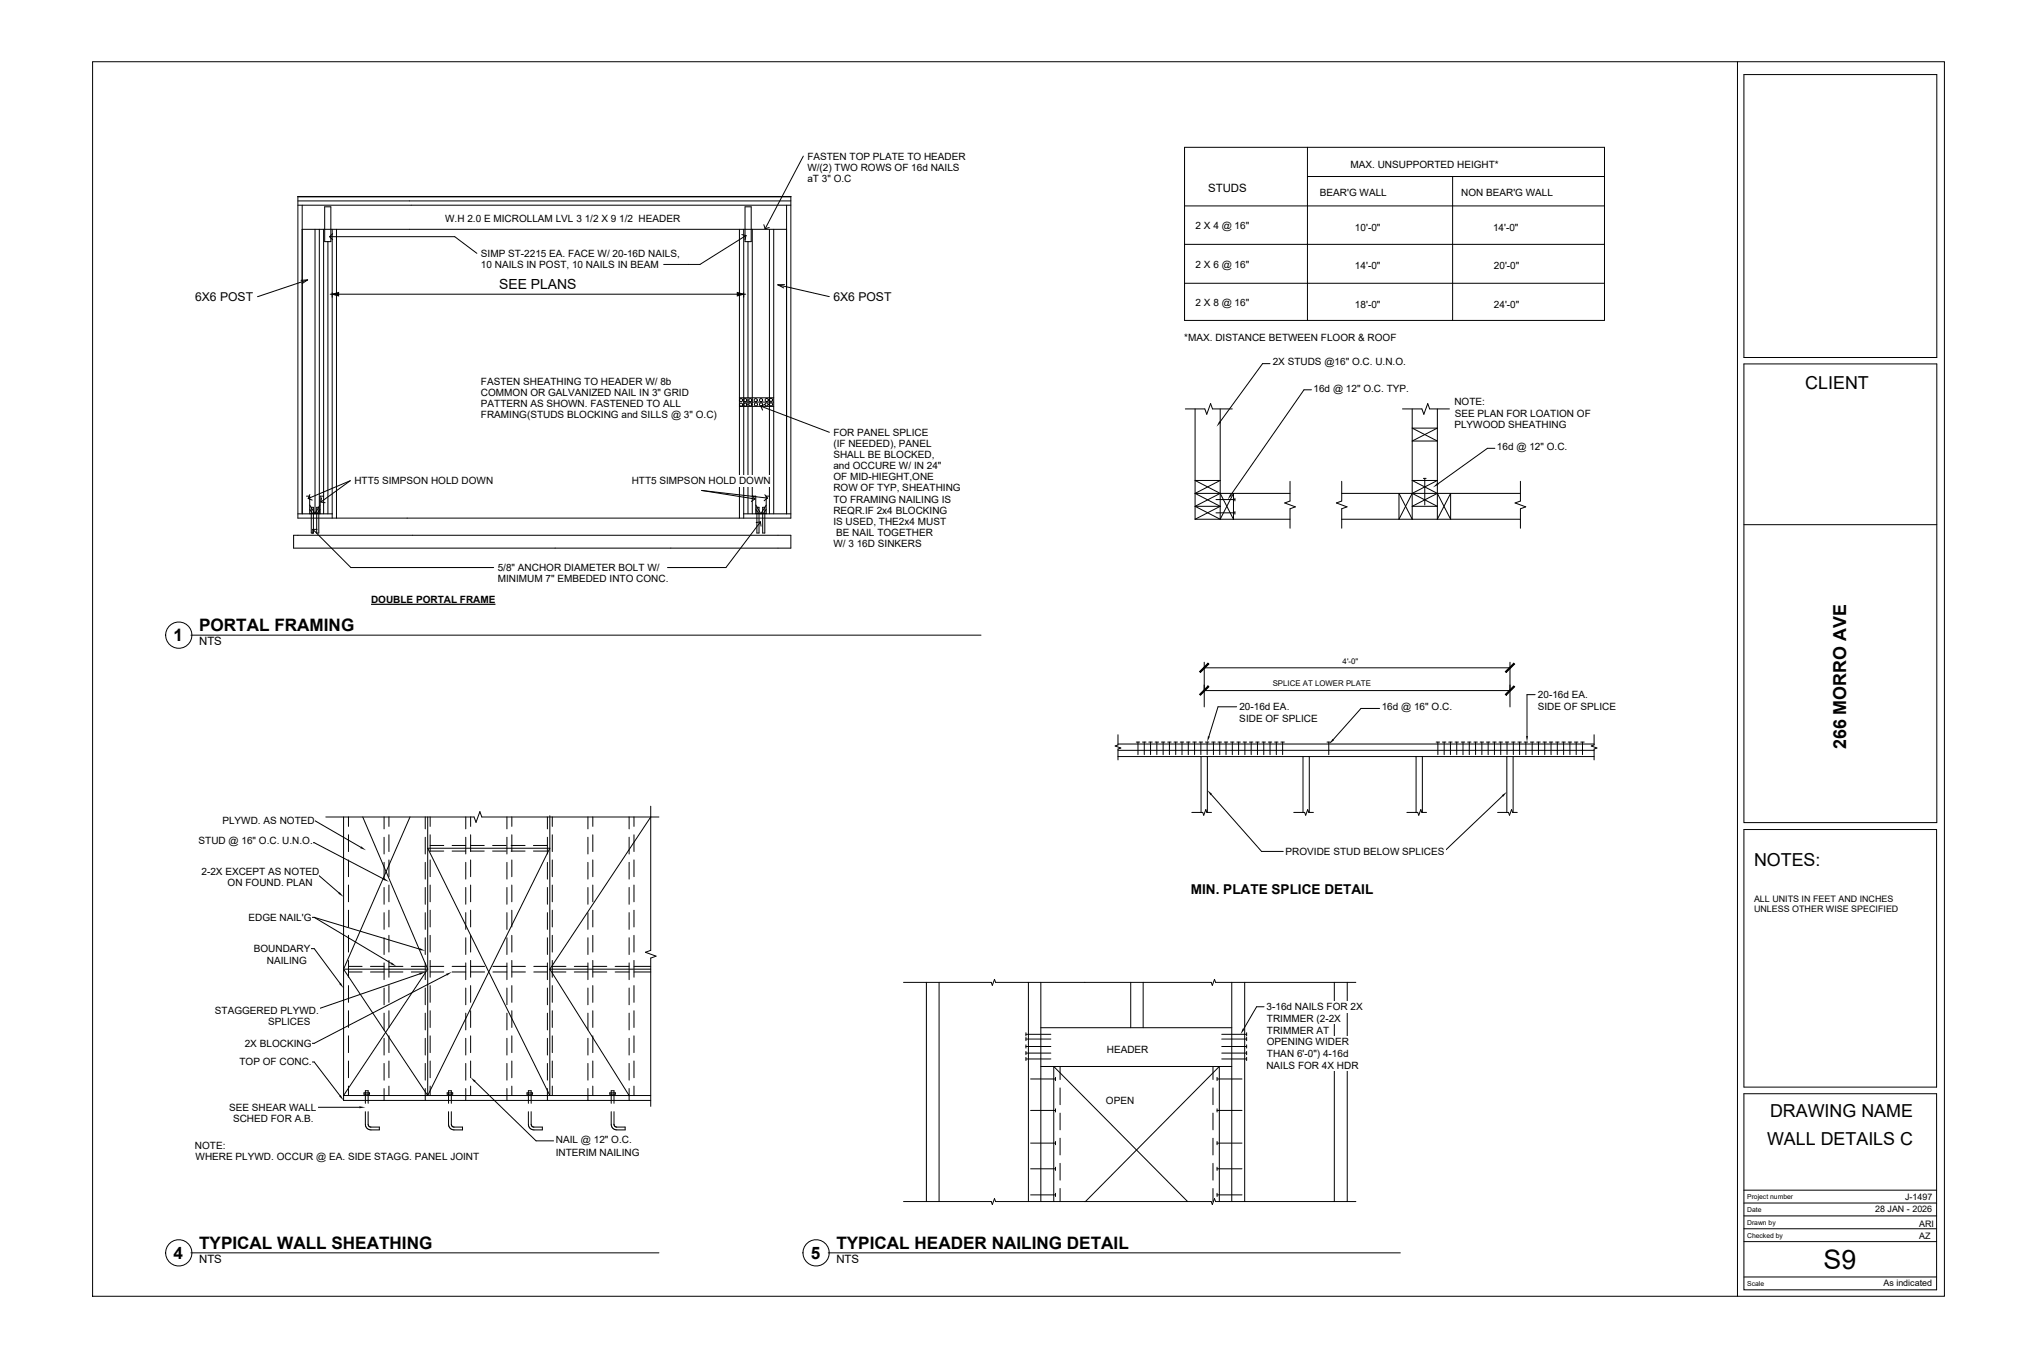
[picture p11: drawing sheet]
<svg xmlns="http://www.w3.org/2000/svg" width="914mm" height="610mm" viewBox="0 0 914 610" stroke-linecap="round" stroke-linejoin="round" font-family="sans-serif">
<g fill="none" stroke="#000" stroke-width=".45">
<path d="M531.7 66.1h188.5v77.7h-188.5zM586.9 66.1v77.7M586.9 79.2h133.3M652.1 79.2v64.6M133.7 92.1h221.3M133.7 90.2h221.3M133.7 88.3h221.3v144.3h-221.3zM135.6 92.1v138.6M145.7 92.8h2.8v15.7h-2.8zM334.4 92.8h2.8v15.7h-2.8zM353.1 92.1v138.6M531.7 92.4h188.5"/>
<path d="M135.6 102.9h217.5M141.4 102.9v127.8M143.3 102.9v127.8M145.3 102.9v127.8M147.2 108.5v122.2M149.1 102.9v129.7M151 102.9v129.7M331.9 102.9v129.7M333.8 102.9v129.7M335.8 108.5v122.2M337.7 102.9v127.8M345.4 102.9v127.8"/>
<path d="M347.3 102.9v127.8M531.7 109.7h188.5M531.7 127.2h188.5M331.9 178.6h15.4M570.1 163.2h-3.3l-19.1 26.2M588.7 175h-3.3l-32.8 47M331.9 182.4h15.4M333.8 180.5h13.5M532.1 183.6h8.7l.9 2.4 1.7-4.8 .9 2.4h8.9M536.5 183.6v49.5M547.7 183.6v49.5M629.6 183.6h8.7l.9 2.4 1.7-4.8 .9 2.4h8.8"/>
<path d="M633.9 192.2h11.3l-11.3 5.8h11.3zM633.9 183.6v49.5l-5.9-11.6v11.6l5.9-11.6M645.2 183.6v49.5l6-11.6v11.6l-6-11.6M579.1 216.1v8.8l-2.4 .9 4.8 1.7-2.4 .9v8.7M602.3 216.1v8.8l-2.4 .9 4.8 1.7-2.4 .9v8.7M639 214.7h1.2M639.6 214.7v12M671 201.3h-3.3l-22.2 15.9M682.5 216.1v8.8l-2.4 .9 4.8 1.7-2.4 .9v8.7M133.7 230.7h15.4M137.6 222.7h1.4v8M139 230.6h4.7"/>
<path d="M139 226.7l2.4 3.9 2.3-3.9M139 228.6l1.4 2M139.7 227.7h1v11.6h-1zM142.2 227.7h.9v11.6h-.9zM143.7 228.6l-1.4 2M145.3 222.7h-1.6v8M333.8 230.7h21.2M337.7 222.7h1.6v8M339.3 230.6h4.6M339.3 226.7l2.2 4 2.4-4M339.3 228.6l1.4 2M339.8 227.7h.9v11.6h-.9z"/>
<path d="M342.4 227.7h.9v11.6h-.9zM343.9 228.6l-1.3 2M345.4 222.7h-1.5v8M536.5 221.5l11.2 5.8M536.5 227.3l11.2 5.8M536.5 221.5l11.2-5.8h-11.2l11.2 5.8M536.5 227.3h11.2M536.5 221.5h42.6M536.5 233.1h42.6M545.9 224.3h8.4M545.9 230.2h8.4M547.7 221.5l6 11.6v-11.6l-6 11.6"/>
<path d="M547.7 221.5l-11.2 5.8M547.7 227.3l-11.2 5.8M554.3 223.6v1.3M554.3 229.6v1.2M602.3 233.1h80.2M602.3 221.5h80.2M633.9 221.5l11.3 5.8h-11.3l11.3-5.8M633.9 221.5l11.3-5.8h-11.3l11.3 5.8M131.8 240.3h223.2v5.8h-223.2zM540.6 299.8h137.2M540.6 297.3v20M542.2 297.7l.4 .4-3.7 3.8-.4-.4z"/>
<path d="M677.8 297.3v20M679.5 297.7l.4 .4-3.8 3.8-.4-.4zM538.5 311.7l3.7-3.8 .4 .4-3.7 3.8zM540.6 310h137.2M555.1 317.3h-8.3l-4.1 13.2M619.3 318h-8.4l-12.4 14M679.5 307.9l.4 .4-3.8 3.8-.4-.4zM689.1 311.8h-3.6v18.6M501.9 334h213.7M501.9 339.6h213.7M501.9 336.8h213.7M501.9 329.8v4.6l-1.3 .5 2.5 .9-1.2 .4v4.9"/>
<path d="M510.1 333.1h1.5M510.8 333.1v5.7M512.9 333.1h1.5M513.7 333.1v5.7M515.7 333.1h1.6M516.5 333.1v5.7M518.5 333.1h1.6M519.3 333.1v5.7M521.3 333.1h1.6M522.1 333.1v5.7M524.2 333.1h1.5M524.9 333.1v5.7"/>
<path d="M527 333.1h1.5M527.8 333.1v5.7M529.8 333.1h1.6M530.6 333.1v5.7M532.6 333.1h1.6M533.4 333.1v5.7M535.5 333.1h1.5M536.2 333.1v5.7M538.3 333.1h1.5M539.1 333.1v5.7M539.1 339.6v25.1M541.1 333.1h1.6"/>
<path d="M541.9 333.1v5.7M542 339.6v25.1M543.9 333.1h1.6M544.7 333.1v5.7M546.8 333.1h1.5M547.5 333.1v5.7M549.6 333.1h1.5M550.4 333.1v5.7M552.4 333.1h1.5M553.2 333.1v5.7M555.2 333.1h1.6M556 333.1v5.7"/>
<path d="M558 333.1h1.6M558.8 333.1v5.7M560.9 333.1h1.5M561.6 333.1v5.7M563.7 333.1h1.5M564.5 333.1v5.7M566.5 333.1h1.6M567.3 333.1v5.7M569.3 333.1h1.6M570.1 333.1v5.7M572.2 333.1h1.5M572.9 333.1v5.7"/>
<path d="M575 333.1h1.5M575.8 333.1v5.7M584.9 339.6v25.1M587.7 339.6v25.1M595.7 333.1h1.6M596.5 333.1v5.7M635.7 339.6v25.1M638.5 339.6v25.1M644.7 333.1h1.5M645.5 333.1v5.7M647.5 333.1h1.5M648.3 333.1v5.7"/>
<path d="M650.3 333.1h1.6M651.1 333.1v5.7M653.1 333.1h1.6M653.9 333.1v5.7M656 333.1h1.5M656.7 333.1v5.7M658.8 333.1h1.5M659.6 333.1v5.7M661.6 333.1h1.6M662.4 333.1v5.7M664.4 333.1h1.6M665.2 333.1v5.7"/>
<path d="M667.3 333.1h1.5M668 333.1v5.7M670.1 333.1h1.5M670.8 333.1v5.7M672.9 333.1h1.5M673.7 333.1v5.7M675.7 333.1h1.6M676.4 339.6v25.1M676.5 333.1v5.7M678.6 333.1h1.5M679.2 339.6v25.1M679.3 333.1v5.7"/>
<path d="M681.4 333.1h1.5M682.1 333.1v5.7M684.2 333.1h1.5M685 333.1v5.7M687 333.1h1.6M687.8 333.1v5.7M689.8 333.1h1.6M690.6 333.1v5.7M692.7 333.1h1.5M693.4 333.1v5.7M695.5 333.1h1.5M696.3 333.1v5.7"/>
<path d="M698.3 333.1h1.6M699.1 333.1v5.7M701.1 333.1h1.6M701.9 333.1v5.7M703.9 333.1h1.6M704.7 333.1v5.7M706.8 333.1h1.5M707.5 333.1v5.7M709.6 333.1h1.5M710.4 333.1v5.7M715.6 329.8v4.6l-1.3 .5 2.5 .9-1.2 .4v4.9M543.8 356.7l22.5 25.5h9.8"/>
<path d="M674.4 357.3l-26.1 24.9h-11.1M136.4 368.2h4.6l20.9 12.1M136.4 378.3h4.6l31.2 16.3M146.3 366.7h66.5l.9 2.4 1.7-4.7 .9 2.3h79.5M154.2 366.7v127.3h137.9M156.4 366.7v4.3M156.4 374.7v7.6M162.8 366.7l29.2 68.4M172.4 366.7v5.4M172.4 375.8v7.6M174.6 366.7v4.3M174.6 374.7v7.6"/>
<path d="M184 366.7l-29.8 68.4M190.9 366.7v5.4M190.9 375.8v7.6M192 366.7v125.1M193.1 366.7v4.3M193.1 374.7v7.6M193.1 379.5h6.1M203 379.5h6.1M209.1 366.7v5.4M209.1 375.8v7.6M211.3 366.7v4.3M211.3 374.7v7.6"/>
<path d="M211.3 379.5h6.1M221.1 379.5h6.1M227.6 366.7v5.4M227.6 375.8v7.6M229.4 379.5h6.3M229.8 366.7v4.3M229.8 374.7v7.6M239.5 379.5h6.2M245.7 366.7v5.4M245.7 375.8v7.6M246.8 366.2v125.6l-54.8-111h54.8l-54.8 111M247.9 366.7v4.3"/>
<path d="M247.9 374.7v7.6M263.9 366.7v5.4M263.9 375.8v7.6M266.1 366.7v4.3M266.1 374.7v7.6M282.4 366.7v5.4M282.4 375.8v7.6M284.6 366.7v4.3M284.6 374.7v7.6M292.1 366.7l-45.3 68.4M292.1 361.9v64.7l-2.4 .9 4.8 1.7-2.4 .9v66.5M535 364.7h4.9l.4 1.3 1-2.6 .4 1.3h2.1"/>
<path d="M580.8 364.7h4.9l.4 1.3 .9-2.6 .5 1.3h2.1M631.5 364.7h4.9l.5 1.3 .9-2.6 .5 1.3h2.1M672.3 364.7h4.9l.4 1.3 .9-2.6 .5 1.3h2.1M136.4 391.2h4.6l11.2 9.6M156.4 386v7.5M156.4 397.3v7.5M172.4 387.1v7.5M172.4 398.4v7.5M174.6 386v7.5M174.6 397.3v7.5M190.9 387.1v7.5M190.9 398.4v7.5"/>
<path d="M193.1 386v7.5M193.1 397.3v7.5M193.1 382h6.1M203 382h6.1M209.1 387.1v7.5M209.1 398.4v7.5M211.3 386v7.5M211.3 397.3v7.5M211.3 382h6.1M221.1 382h6.1M227.6 387.1v7.5M227.6 398.4v7.5"/>
<path d="M229.4 382h6.3M229.8 386v7.5M229.8 397.3v7.5M239.5 382h6.2M245.7 387.1v7.5M245.7 398.4v7.5M247.9 386v7.5M247.9 397.3v7.5M263.9 387.1v7.5M263.9 398.4v7.5M266.1 386v7.5M266.1 397.3v7.5"/>
<path d="M282.4 387.1v7.5M282.4 398.4v7.5M284.6 386v7.5M284.6 397.3v7.5M136.4 411.8h4.6M141 411.8l34.6 20.6M141 411.8l47.3 14.2M156.4 408.6v7.5M156.4 419.9v7.5M172.4 409.7v7.5M174.6 408.6v7.5M174.6 419.9v7.5"/>
<path d="M190.9 409.7v7.5M193.1 408.6v7.5M193.1 419.9v7.5M209.1 409.7v7.5M211.3 408.6v7.5M211.3 419.9v7.5M227.6 409.7v7.5M229.8 408.6v7.5M229.8 419.9v7.5M245.7 409.7v7.5M247.9 408.6v7.5M247.9 419.9v7.5"/>
<path d="M263.9 409.7v7.5M266.1 408.6v7.5M266.1 419.9v7.5M282.4 409.7v7.5M284.6 408.6v7.5M284.6 419.9v7.5M136.4 425.8h4.6l11.6 15.6M154.2 435.1h37.8M154.2 435.1l37.8 56.7M156.4 431.1v7.6M156.4 436.3h6.1M156.4 433.8h6.1"/>
<path d="M166.3 436.3h6.1M166.3 433.8h6.1M172.4 421v7.5M172.4 432.2v7.6M174.6 436.3h6.3M174.6 433.8h6.3M174.6 431.1v7.6M184.6 436.3h6.3M184.6 433.8h6.3M188.3 437.2l-47.3 16.3h-4.6M190.9 421v7.5M190.9 432.2v7.6"/>
<path d="M192 435.1l-37.8 56.7h137.9M193.1 436.3h6.1M193.1 433.8h6.1M193.1 431.1v7.6M200.4 437.6l-59.4 30.7h-4.6M203 436.3h6.1M203 433.8h6.1M209.1 421v7.5M209.1 432.2v7.6M211.3 436.3h6.2M211.3 433.8h6.2M211.3 431.1v7.6"/>
<path d="M221.3 436.3h6.3M221.3 433.8h6.3M227.6 421v7.5M227.6 432.2v7.6M229.8 436.3h6.1M229.8 433.8h6.1M229.8 431.1v7.6M239.6 436.3h6.1M239.6 433.8h6.1M245.7 421v7.5M245.7 432.2v7.6M246.8 435.1h45.3"/>
<path d="M246.8 435.1l35.6 56.7M247.9 436.3h6.1M247.9 433.8h6.1M247.9 431.1v7.6M257.8 436.3h6.1M257.8 433.8h6.1M263.9 421v7.5M263.9 432.2v7.6M266.1 436.3h6.3M266.1 433.8h6.3M266.1 431.1v7.6M276.1 436.3h6.3"/>
<path d="M276.1 433.8h6.3M282.4 421v7.5M282.4 432.2v7.6M284.6 436.3h7.5M284.6 433.8h7.5M284.6 431.1v7.6M156.4 442.4v7.5M156.4 453.7v7.5M172.4 443.5v7.5M172.4 454.8v7.6M174.6 442.4v7.5M174.6 453.7v7.5"/>
<path d="M190.9 443.5v7.5M190.9 454.8v7.5M193.1 442.4v7.5M193.1 453.7v7.5M209.1 443.5v7.5M209.1 454.8v7.5M211.3 442.4v7.5M211.3 453.7v7.5M227.6 443.5v7.5M227.6 454.8v7.5M229.8 442.4v7.5M229.8 453.7v7.5"/>
<path d="M245.7 443.5v7.5M245.7 454.8v7.5M247.9 442.4v7.5M247.9 453.7v7.5M263.9 443.5v7.5M263.9 454.8v7.5M266.1 442.4v7.5M266.1 453.7v7.5M282.4 443.5v7.5M282.4 454.8v7.5M284.6 442.4v7.5M284.6 453.7v7.5"/>
<path d="M405.6 441h39.4l.5 1.3 .9-2.6 .5 1.3h96.8l.5 1.3 1-2.6 .5 1.3h62.9M415.9 441v98.4M421.6 441v98.4M461.6 441v98.4M467.2 441v98.4M507.6 441v20.3M513.2 441v20.3M552.9 441v98.4M558.7 441v98.4M567.4 451.9h-3.3l-5.8 10.1M599 441v98.4M604.8 441v98.4"/>
<path d="M136.4 476.7h4.6l11.6 15.1M156.4 465v7.5M156.4 476.3v7.5M172.4 466.1v7.5M172.4 477.4v7.5M174.6 465v7.5M174.6 476.3v7.5M190.9 466.1v7.5M190.9 477.4v7.5M193.1 465v7.5M193.1 476.3v7.5M209.1 466.1v7.5"/>
<path d="M209.1 477.4v7.5M211.3 465v7.5M211.3 476.3v7.5M227.6 466.1v7.5M227.6 477.4v7.5M229.8 465v7.5M229.8 476.3v7.5M245.7 466.1v7.5M245.7 477.4v7.5M247.9 465v7.5M247.9 476.3v7.5M263.9 466.1v7.5"/>
<path d="M263.9 477.4v7.5M266.1 465v7.5M266.1 476.3v7.5M282.4 466.1v7.5M282.4 477.4v7.5M284.6 465v7.5M284.6 476.3v7.5M460.5 463.6v1.4M460.5 465.7v1.5M460.5 469v1.5M460.5 472v1.5M460.5 474.6v1.5"/>
<path d="M460.5 464.3h11.2M460.5 466.4h11.2M460.5 469.8h11.2M460.5 472.7h11.2M460.5 475.4h11.2M467.2 461.3h85.7M467.2 478.7h85.7M475.9 478.7v5.9M544.5 478.7v5.9M548.4 464.3h11.2M548.4 466.4h11.2M548.4 469.8h11.2"/>
<path d="M548.4 472.7h11.2M548.4 475.4h11.2M559.6 463.6v1.4M559.6 465.7v1.5M559.6 469v1.5M559.6 472v1.5M559.6 474.6v1.5M136.4 497.1h24.9M156.4 487.5v4.3M163.4 490.6h2.5v.6h-2.5zM164 499v5.7a2.51 2.51 0 0 0 2.5 2.5h3.8v-1.3h-4l-.7-.4-.3-.8v-5.7M165.3 495.3v-5.7h-1.3v5.7"/>
<path d="M172.4 488.6v5.4M174.6 487.5v4.3M190.9 488.6v5.4M193.1 487.5v4.3M200.7 490.6h2.5v.6h-2.5zM201.4 499v5.7a2.51 2.51 0 0 0 2.5 2.5h3.7v-1.3h-4l-.7-.4-.3-.8v-5.7M202.6 495.3v-5.7h-1.2v5.7M209.1 488.6v5.4M211.3 487.5v4.3M213.2 485.5l27.4 26.6h7.9M227.6 488.6v5.4M229.8 487.5v4.3"/>
<path d="M236.6 490.6h2.5v.6h-2.5zM237.2 499v5.7a2.51 2.51 0 0 0 2.5 2.5h3.8v-1.3h-4l-.8-.4-.3-.8v-5.7M238.4 495.3v-5.7h-1.2v5.7M245.7 488.6v5.4M247.9 487.5v4.3M263.9 488.6v5.4M266.1 487.5v4.3M273.7 490.6h2.5v.6h-2.5zM274.4 499v5.7a2.51 2.51 0 0 0 2.5 2.5h3.7v-1.3h-3.9l-.8-.4-.3-.8v-5.7M275.6 495.3v-5.7h-1.2v5.7M282.4 488.6v5.4M284.6 487.5v4.3"/>
<path d="M462.6 484.4h11.2M462.6 498.5h11.2M473.8 483.6v1.5M473.8 497.7v1.5M475.9 488.4v7.5M475.9 499.7v7.5M544.5 488.4v7.5M544.5 499.7v7.5M546.3 484.4h11.2M546.3 498.5h11.2M546.3 483.6v1.5M546.3 497.7v1.5"/>
<path d="M462.6 513.1h11.2M473.8 512.4v1.5M475.9 510.9v7.6M544.5 510.9v7.6M546.3 513.1h11.2M546.3 512.4v1.5M405.6 539.4h39.4l.5 1.3 .9-2.7 .5 1.4h96.8l.5 1.3 1-2.7 .5 1.4h62.9M462.6 524.7h11.2M462.6 536.4h11.2M473.8 524v1.4M473.8 535.7v1.4M475.9 522.2v7.5"/>
<path d="M475.9 533.5v5.9M487.2 539.4l60.1-60.7v60.7M533.1 539.4l-60.1-60.7v60.7M544.5 522.2v7.5M544.5 533.5v5.9M546.3 524.7h11.2M546.3 536.4h11.2M546.3 524v1.4M546.3 535.7v1.4"/>
<circle cx="332.7" cy="179.6" r=".72"/>
<circle cx="334.6" cy="179.6" r=".72"/>
<circle cx="336.8" cy="179.6" r=".72"/>
<circle cx="339.2" cy="179.6" r=".72"/>
<circle cx="341.6" cy="179.6" r=".72"/>
<circle cx="344.2" cy="179.6" r=".72"/>
<circle cx="346.1" cy="179.5" r=".72"/>
<circle cx="332.7" cy="181.7" r=".72"/>
<circle cx="334.6" cy="181.7" r=".72"/>
<circle cx="336.8" cy="181.5" r=".72"/>
<circle cx="339.3" cy="181.5" r=".72"/>
<circle cx="341.6" cy="181.5" r=".72"/>
<circle cx="344.1" cy="181.5" r=".72"/>
<circle cx="346.1" cy="181.5" r=".72"/>
</g>
<path d="M133.7 88.3h221.3" fill="none" stroke="#000" stroke-width=".58"/>
<g fill="#000">
<path d="M547.3 189.1l.8 .5-2 2zM645.2 216.8l.6 .8-2.5 1.2zM552.3 221.8l.7 .5-1.9 2zM542.2 307.9l.4 .4-3.7 3.8-.4-.4zM542.2 297.7l.4 .4-3.7 3.8-.4-.4zM679.5 307.9l.4 .4-3.8 3.8-.4-.4zM679.5 297.7l.4 .4-3.8 3.8-.4-.4zM542.2 330.4l.9 .3-1.2 2.4zM598.2 331.6l.7 .7-2.2 1.7zM685 330.4h.9l-.4 2.7zM542 354.7l2.1 1.7-.7 .6zM674.1 357l2.3-1.5-1.6 2.2z"/>
<path d="M162.2 379.9l2.1 1.8-2.6-1zM172.4 394.2l2.2 1.6-2.6-.8zM152.5 400.5l1.7 2.1-2.3-1.4zM175.8 432l2.1 1.8-2.5-1zM188.2 436.8l2.7-.5-2.4 1.3zM188.4 425.6l2.5 1.2-2.7-.3zM200.2 437.2l2.6-.9-2.2 1.7zM152.3 441.7l.7-.5 1.2 2.4zM557.9 461.7l.7 .5-1.7 2.1zM152.2 492.1l.7-.5 1.3 2.4zM161.3 496.6l2.7 .5-2.7 .4zM211.3 483.6l2.2 1.6-.6 .6z"/>
</g>
<path d="M198.6 95.7h107.6v5h-107.6z" fill="#fff"/>
<path d="M360.6 70.1l-17.1 32.6M342.9 100.9l.6 1.8M345.3 102.1l-1.8 .6" fill="none" stroke="#000" stroke-width=".45"/>
<g fill="#fff">
<path d="M362.4 67.6h72.5v5h-72.5z"/>
<path d="M362.4 72.6h70.7v5h-70.7z"/>
<path d="M362.4 77.6h19.9v5h-19.9z"/>
</g>
<path d="M148 106.2l1.3 1.4M148 106.2h56.1l10 7.5M149.3 104.9l-1.3 1.3M333 105.3l1.9 .4M334.9 105.7l-20.7 13h-16.3M334.9 105.7l-.5 1.9" fill="none" stroke="#000" stroke-width=".45"/>
<g fill="#fff">
<path d="M215.9 111.3h91.3v5h-91.3z"/>
<path d="M215.9 116.3h80.2v5h-80.2z"/>
<path d="M215.9 168.8h86v5h-86z"/>
<path d="M215.9 173.8h93.6v5h-93.6z"/>
<path d="M215.9 178.8h91.5v5h-91.5z"/>
<path d="M215.9 183.8h106.4v4.9h-106.4z"/>
</g>
<path d="M140.4 237.6l17.1 17.2h64.1M140.4 237.6h2M140.4 237.6v2M341.4 234.3l-15.5 20.5h-26.3M341.4 234.3l.2 1.9M341.4 234.3l-2 .3" fill="none" stroke="#000" stroke-width=".45"/>
<g fill="#fff">
<path d="M223.4 252.3h74.4v5h-74.4z"/>
<path d="M223.4 257.3h76.6v5h-76.6z"/>
</g>
<path d="M341.5 182.3l.8 1.8M341.5 182.3l30.8 11.8M343.3 181.6l-1.8 .7" fill="none" stroke="#000" stroke-width=".45"/>
<g fill="#fff">
<path d="M374.1 191.6h42.9v5h-42.9z"/>
<path d="M374.1 196.6h44.4v5h-44.4z"/>
<path d="M374.1 201.6h45.7v5h-45.7z"/>
<path d="M374.1 206.6h50.3v5h-50.3z"/>
<path d="M374.1 211.6h45.2v5h-45.2z"/>
<path d="M374.1 216.6h58.7v5h-58.7z"/>
<path d="M374.1 221.6h54.3v5h-54.3z"/>
<path d="M374.1 226.6h52.6v4.9h-52.6z"/>
<path d="M374.1 231.5h50.6v5h-50.6z"/>
<path d="M374.1 236.5h44.8v5h-44.8z"/>
<path d="M374.1 241.5h40.2v5h-40.2z"/>
<path d="M166.5 266.6h56v5.2h-56z"/>
</g>
<path d="M166.5 271.3h55.9" fill="none" stroke="#000" stroke-width=".53"/>
<path d="M148.2 132.1h186.6M149.1 132.1l2.9-.8v1.5zM149.1 131.4v2M331 131.3l2.8 .8-2.8 .7zM333.8 131.4v2" fill="none" stroke="#000" stroke-width=".45"/>
<path d="M149.1 132.1l2.9-.8v1.5zM331 131.3l2.8 .8-2.8 .7z" fill="#000"/>
<path d="M224.1 124.1h34.6v7h-34.6z" fill="#fff"/>
<path d="M337.7 222.4l1.1 1.6M338.8 224l-1.5 1.1M343.3 222.1l1.2 1.5M344.5 223.6l-1.5 1.2M344.5 223.6l-29.5-3.4 23.8 3.8" fill="none" stroke="#000" stroke-width=".45"/>
<path d="M283.6 213.4h62.7v4.9h-62.7z" fill="#fff"/>
<path d="M138.4 223.8l18.8-8-13.2 9.6M138.4 223.8l1.8 .7M139.1 222l-.7 1.8M144 225.4l1.9 .3M144.3 223.5l-.3 1.9" fill="none" stroke="#000" stroke-width=".45"/>
<path d="M159.1 213.4h62.6v4.9h-62.6z" fill="#fff"/>
<path d="M349.2 127.9l2.6 1.4M349.2 127.9l23.1 5.3M352.2 127.7l-3 .2" fill="none" stroke="#000" stroke-width=".45"/>
<path d="M374.1 130.2h26.3v6.1h-26.3z" fill="#fff"/>
<path d="M115.7 133.2h.1M138.1 125.6l-2.5 1.7M138.1 125.6l-3 .2M138.1 125.6l-22.4 7.6" fill="none" stroke="#000" stroke-width=".45"/>
<g fill="#fff">
<path d="M87.6 130.2h26.2v6.1h-26.2z"/>
<path d="M577.1 379.7h71.9v5h-71.9z"/>
<path d="M606.2 71.5h66.6v5h-66.6z"/>
<path d="M536.7 116.2h24.3v5h-24.3z"/>
<path d="M536.7 98.6h24.3v5h-24.3z"/>
<path d="M536.7 133.3h24.3v5h-24.3z"/>
<path d="M592.5 84h30.4v5h-30.4z"/>
<path d="M608.2 99.5h11.6v5h-11.6z"/>
<path d="M608.2 116.7h11.6v5h-11.6z"/>
<path d="M608.2 134.2h11.6v5h-11.6z"/>
<path d="M531.6 148.9h95.7v5h-95.7z"/>
<path d="M571.3 160h60v5h-60z"/>
<path d="M589.6 171.7h43.1v5h-43.1z"/>
<path d="M652.9 177.8h13.7v5h-13.7z"/>
<path d="M653 183.1h61.3v5h-61.3z"/>
<path d="M652.9 188.3h50.7v5h-50.7z"/>
<path d="M672 198h31.8v5h-31.8z"/>
<path d="M655.9 84h41.7v5h-41.7z"/>
<path d="M670.2 99.5h11.6v5h-11.6z"/>
<path d="M670.6 116.7h11.6v5h-11.6z"/>
<path d="M670.6 134.2h11.6v5h-11.6z"/>
<path d="M556.4 314.8h22.6v5h-22.6z"/>
<path d="M556.3 320h35.4v5h-35.4z"/>
<path d="M620.2 314.8h31.9v5h-31.9z"/>
<path d="M690.3 309.3h22.7v5h-22.7z"/>
<path d="M690.3 314.6h35.4v5h-35.4z"/>
<path d="M96.5 451h47v5h-47z"/>
<path d="M120.3 456.2h19.1v5h-19.1z"/>
<path d="M109.9 465.8h30v5h-30z"/>
<path d="M107.5 474.2h32.5v5h-32.5z"/>
<path d="M87.5 512h13.7v5h-13.7z"/>
<path d="M87.8 516.6h128.2v5h-128.2z"/>
<path d="M102.9 494.5h39.6v5h-39.6z"/>
<path d="M104.6 499.8h36.3v5h-36.3z"/>
<path d="M249.5 509h34.4v5h-34.4z"/>
<path d="M249.5 514.8h37.7v5h-37.7z"/>
<path d="M99.8 365.7h41.8v5h-41.8z"/>
<path d="M89.1 375h51.6v5h-51.6z"/>
<path d="M90.5 388.7h52.9v5h-52.9z"/>
<path d="M102.2 393.9h38.3v5h-38.3z"/>
<path d="M111.5 409.3h28.4v5h-28.4z"/>
<path d="M114 423.3h25.4v5h-25.4z"/>
<path d="M119.8 428.6h18v4.9h-18z"/>
<path d="M496.5 491.7h12.7v5h-12.7z"/>
<path d="M496.9 468.7h18.7v5h-18.7z"/>
<path d="M568.6 449.4h43.4v5h-43.4z"/>
<path d="M568.7 454.7h33.1v5h-33.1z"/>
<path d="M568.7 459.9h27.8v5h-27.8z"/>
<path d="M568.6 465.1h37.3v5h-37.3z"/>
<path d="M568.7 470.4h36.9v5h-36.9z"/>
<path d="M568.5 475.7h41.5v4.9h-41.5z"/>
</g>
<g fill="none" stroke="#000" stroke-width=".45">
<path d="M41.6 27.7h831.2v554.2h-831.2zM779.9 27.7v554.2M782.8 33.5h86.6v127h-86.6zM782.8 163.4h86.6v205.9h-86.6zM782.8 235.5h86.6M782.8 372.4h86.5v115.6h-86.5zM782.8 491h86.5v88h-86.5zM782.8 534.3h86.5M782.8 557.4h86.5M782.8 551.6h86.5M782.8 545.8h86.5M782.8 540h86.5"/>
<path d="M782.8 573.2h86.5"/>
</g>
<g fill="#fff">
<path d="M784.3 574.4h7.6v3.5h-7.6z"/>
<path d="M784.3 535.4h20.7v3.5h-20.7z"/>
<path d="M784.3 541.2h6.4v3.5h-6.4z"/>
<path d="M784.3 547h12.9v3.5h-12.9z"/>
<path d="M784.3 552.8h16v3.4h-16z"/>
<path d="M810.4 167.5h30.7v9h-30.7z"/>
<path d="M794.6 494.5h64v8.9h-64z"/>
<path d="M787.4 381.5h29.7v8.9h-29.7z"/>
</g>
<g fill="none" stroke="#000" stroke-width=".45">
<path d="M85.7 285.1h354.7M85.7 562.4h210.1M371.8 562.4h256.8"/>
<circle cx="80.3" cy="285.1" r="5.9"/>
<circle cx="80.3" cy="562.4" r="5.9"/>
<circle cx="366.3" cy="562.4" r="5.9"/>
</g>
<text font-size="12" x="818.6" y="569.5">S9</text>
<g font-size="8">
<text x="810.4" y="174.7">CLIENT</text>
<text x="828.7" y="336.4" transform="rotate(-90 828.7 336.4)">266 MORRO AVE</text>
<text x="787.4" y="388.6">NOTES:</text>
<text x="794.6" y="501.6">DRAWING NAME</text>
<text x="793.3" y="514.2">WALL DETAILS C</text>
</g>
<g font-size="7.7">
<text x="78" y="287.8">1</text>
<text x="89.4" y="283.4">PORTAL FRAMING</text>
<text x="89.4" y="560.7">TYPICAL WALL SHEATHING</text>
<text x="375.5" y="560.7">TYPICAL HEADER NAILING DETAIL</text>
<text x="78" y="565.1">4</text>
<text x="364" y="565.1">5</text>
</g>
<text font-size="6.3" x="224.1" y="129.7">SEE PLANS</text>
<text font-size="6.1" x="534.6" y="401.5">MIN. PLATE SPLICE DETAIL</text>
<g font-size="5.5">
<text x="87.6" y="135.1">6X6 POST</text>
<text x="374.1" y="135.1">6X6 POST</text>
</g>
<g font-size="5.1">
<text x="542.3" y="86.4">STUDS</text>
<text x="89.4" y="289.8">NTS</text>
<text x="89.4" y="567">NTS</text>
<text x="375.5" y="567">NTS</text>
</g>
<g font-size="4.5">
<text x="362.4" y="71.7">FASTEN TOP PLATE TO HEADER</text>
<text x="362.4" y="76.7">W/(2) TWO ROWS OF 16d NAILS</text>
<text x="606.2" y="75.6">MAX. UNSUPPORTED HEIGHT*</text>
<text x="362.4" y="81.7">aT 3&quot; O.C</text>
<text x="592.5" y="88">BEAR'G WALL</text>
<text x="655.9" y="88">NON BEAR'G WALL</text>
<text x="199.8" y="99.7">W.H 2.0 E MICROLLAM LVL 3 1/2 X 9 1/2 HEADER</text>
<text x="536.7" y="102.6">2 X 4 @ 16&quot;</text>
<text x="608.2" y="103.5">10'-0&quot;</text>
<text x="670.2" y="103.5">14'-0&quot;</text>
<text x="215.9" y="115.3">SIMP ST-2215 EA. FACE W/ 20-16D NAILS,</text>
<text x="215.9" y="120.3">10 NAILS IN POST, 10 NAILS IN BEAM</text>
<text x="536.7" y="120.2">2 X 6 @ 16&quot;</text>
<text x="608.2" y="120.8">14'-0&quot;</text>
<text x="670.6" y="120.8">20'-0&quot;</text>
<text x="536.7" y="137.3">2 X 8 @ 16&quot;</text>
<text x="608.2" y="138.2">18'-0&quot;</text>
<text x="670.6" y="138.2">24'-0&quot;</text>
<text x="531.6" y="152.9">*MAX. DISTANCE BETWEEN FLOOR &amp; ROOF</text>
<text x="571.3" y="164">2X STUDS @16&quot; O.C. U.N.O.</text>
<text x="215.9" y="172.8">FASTEN SHEATHING TO HEADER W/ 8b</text>
<text x="215.9" y="177.8">COMMON OR GALVANIZED NAIL IN 3&quot; GRID</text>
<text x="589.6" y="175.8">16d @ 12&quot; O.C. TYP.</text>
<text x="215.9" y="182.8">PATTERN AS SHOWN. FASTENED TO ALL</text>
<text x="652.9" y="181.9">NOTE:</text>
<text x="215.9" y="187.8">FRAMING(STUDS BLOCKING and SILLS @ 3&quot; O.C)</text>
<text x="653" y="187.1">SEE PLAN FOR LOATION OF</text>
<text x="374.1" y="195.6">FOR PANEL SPLICE</text>
<text x="652.9" y="192.3">PLYWOOD SHEATHING</text>
<text x="374.1" y="200.6">(IF NEEDED), PANEL</text>
<text x="672" y="202">16d @ 12&quot; O.C.</text>
<text x="374.1" y="205.6">SHALL BE BLOCKED,</text>
<text x="374.1" y="210.6">and OCCURE W/ IN 24&quot;</text>
<text x="374.1" y="215.6">OF MID-HIEGHT,ONE</text>
<text x="159.1" y="217.4">HTT5 SIMPSON HOLD DOWN</text>
<text x="283.6" y="217.4">HTT5 SIMPSON HOLD DOWN</text>
<text x="374.1" y="220.6">ROW OF TYP, SHEATHING</text>
<text x="374.1" y="225.6">TO FRAMING NAILING IS</text>
<text x="374.1" y="230.6">REQR.IF 2x4 BLOCKING</text>
<text x="374.1" y="235.6">IS USED, THE2x4 MUST</text>
<text x="374.1" y="245.6">W/ 3 16D SINKERS</text>
<text x="375.4" y="240.6">BE NAIL TOGETHER</text>
<text x="223.4" y="256.4">5/8&quot; ANCHOR DIAMETER BOLT W/</text>
<text x="223.4" y="261.4">MINIMUM 7&quot; EMBEDED INTO CONC.</text>
<text x="166.5" y="270.8">DOUBLE PORTAL FRAME</text>
<text x="690.3" y="313.4">20-16d EA.</text>
<text x="556.4" y="318.8">20-16d EA.</text>
<text x="620.2" y="318.8">16d @ 16&quot; O.C.</text>
<text x="690.3" y="318.6">SIDE OF SPLICE</text>
<text x="556.3" y="324.1">SIDE OF SPLICE</text>
<text x="99.8" y="369.7">PLYWD. AS NOTED</text>
<text x="89.1" y="379">STUD @ 16&quot; O.C. U.N.O.</text>
<text x="577.1" y="383.7">PROVIDE STUD BELOW SPLICES</text>
<text x="90.5" y="392.7">2-2X EXCEPT AS NOTED</text>
<text x="102.2" y="397.9">ON FOUND. PLAN</text>
<text x="111.5" y="413.3">EDGE NAIL'G</text>
<text x="114" y="427.4">BOUNDARY</text>
<text x="119.8" y="432.6">NAILING</text>
<text x="96.5" y="455">STAGGERED PLYWD.</text>
<text x="568.6" y="453.5">3-16d NAILS FOR 2X</text>
<text x="120.3" y="460.3">SPLICES</text>
<text x="568.7" y="458.7">TRIMMER (2-2X</text>
<text x="568.7" y="464">TRIMMER AT</text>
<text x="109.9" y="469.8">2X BLOCKING</text>
<text x="496.9" y="472.7">HEADER</text>
<text x="568.6" y="469.2">OPENING WIDER</text>
<text x="107.5" y="478.2">TOP OF CONC.</text>
<text x="568.5" y="479.7">NAILS FOR 4X HDR</text>
<text x="568.7" y="474.4">THAN 6'-0&quot;) 4-16d</text>
<text x="496.5" y="495.7">OPEN</text>
<text x="102.9" y="498.6">SEE SHEAR WALL</text>
<text x="104.6" y="503.8">SCHED FOR A.B.</text>
<text x="87.5" y="516">NOTE:</text>
<text x="249.5" y="513">NAIL @ 12&quot; O.C.</text>
<text x="87.8" y="520.6">WHERE PLYWD. OCCUR @ EA. SIDE STAGG. PANEL JOINT</text>
<text x="249.5" y="518.9">INTERIM NAILING</text>
</g>
<g font-size="4">
<text x="787.4" y="404.9">ALL UNITS IN FEET AND INCHES</text>
<text x="787.4" y="409.4">UNLESS OTHER WISE SPECIFIED</text>
<text x="855.2" y="538.5">J-1497</text>
<text x="841.7" y="544.2">28 JAN - 2026</text>
<text x="861.5" y="550.6">ARI</text>
<text x="861.5" y="556.4">AZ</text>
<text x="845.5" y="577.4">As indicated</text>
</g>
<g font-size="3.5">
<text x="602.7" y="297.9">4'-0&quot;</text>
<text x="571.3" y="308.1">SPLICE AT LOWER PLATE</text>
</g>
<g font-size="3">
<text x="784.3" y="538.3">Project number</text>
<text x="784.3" y="544">Date</text>
<text x="784.3" y="549.8">Drawn by</text>
<text x="784.3" y="555.6">Checked by</text>
<text x="784.3" y="577.2">Scale</text>
</g>
</svg>
